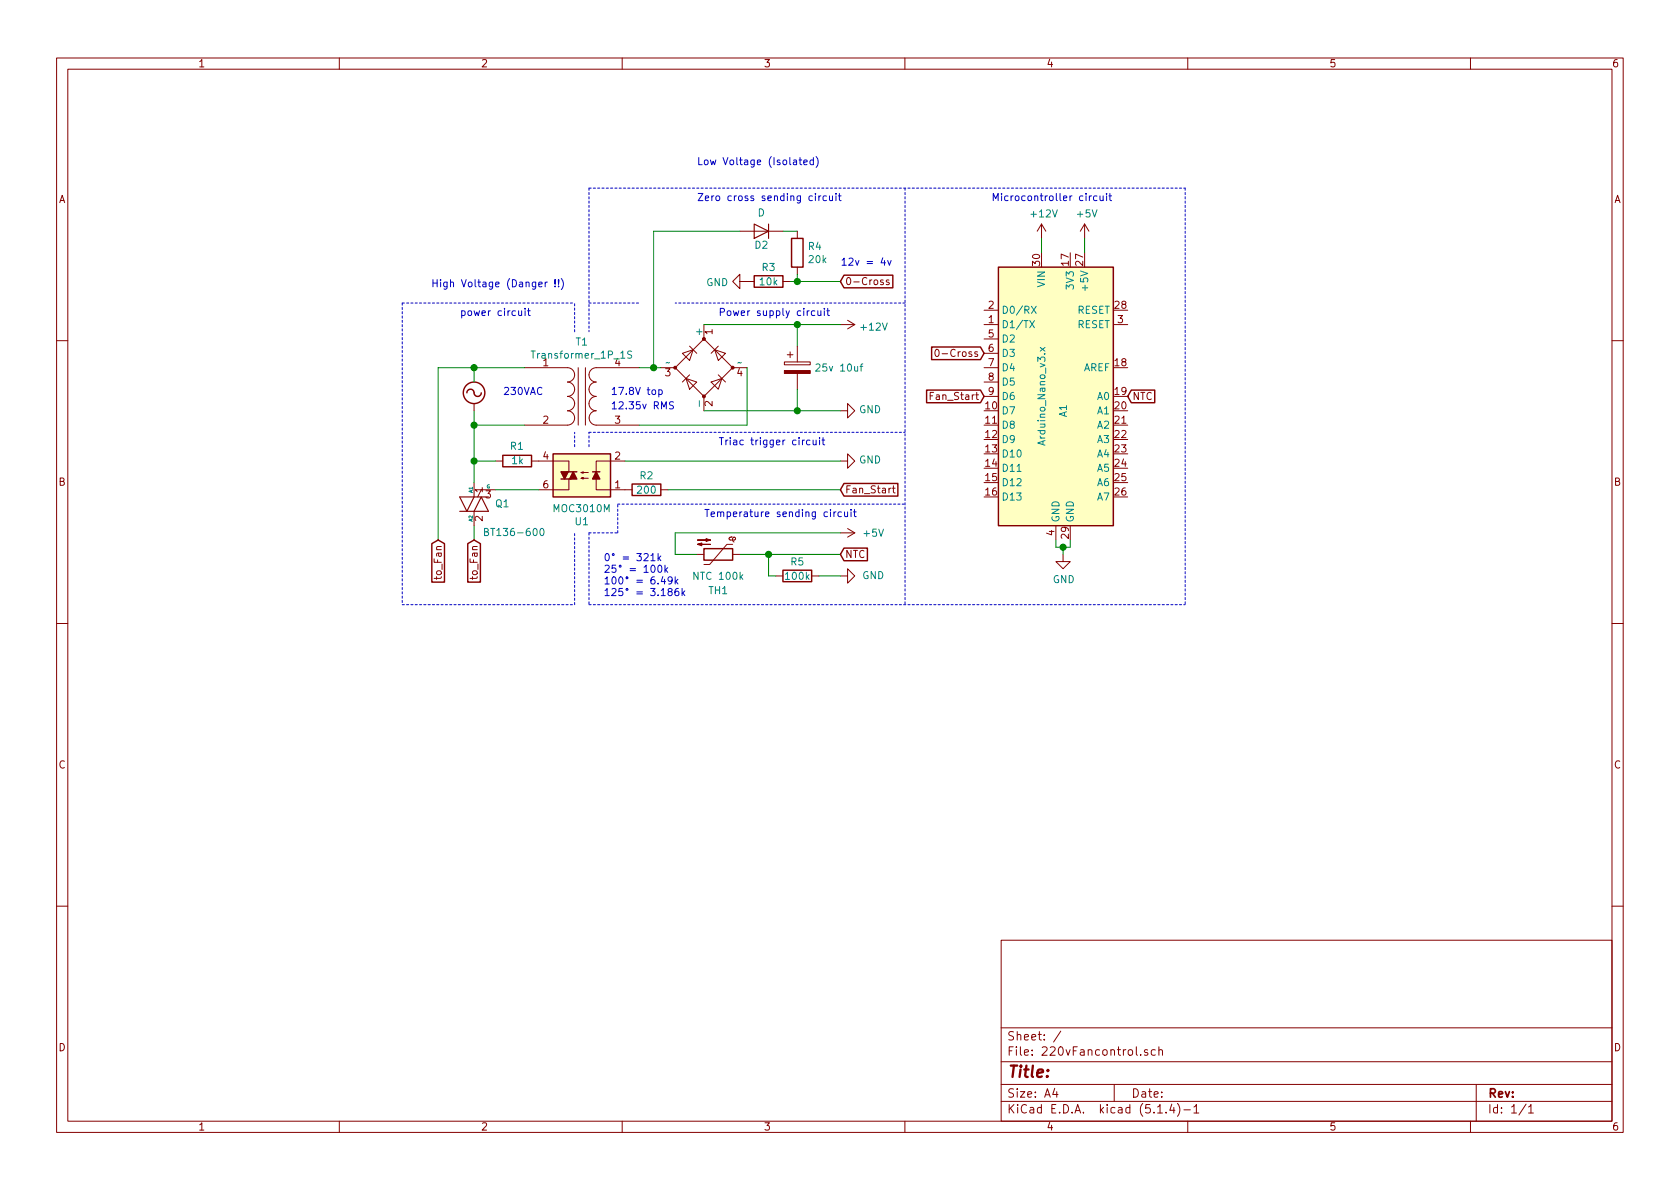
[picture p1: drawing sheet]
<svg xmlns="http://www.w3.org/2000/svg" width="297mm" height="210mm" viewBox="0 0 297 210" stroke-linecap="round" stroke-linejoin="round" font-family="sans-serif">
<g fill="none" stroke="#840000" stroke-width=".18">
<path d="M10 10.3h277v189.9h-277zM12 12.2h273v186.1h-273zM60 10.3v1.9M110 10.3v1.9M160 10.3v1.9M210 10.3v1.9M260 10.3v1.9M184.1 39.6l-.7 1.3M184.1 39.6v2.6M184.1 39.6l.8 1.3M191.8 39.6l-.8 1.3M191.8 39.6v2.6"/>
<path d="M191.8 39.6l.7 1.3M124.5 57.4v2.5M130.8 49.8v-1.3l-1.3 1.3 1.3 1.2v-1.2h2.5M130.8 40.9h7.6M138.4 49.8h1.3M141 40.9v1.3M141 47.2v1.3M148.6 57.4h2.5M149.9 56.6l1.2 .8M151.1 57.4l-1.2 .8M156.2 49.5h-.3l-.2 .2v.2l.5 .1v.3h-.5M157.2 49.5h-.3l-.2 .2 .1 .2 .4 .1v.3h-.5"/>
<path d="M174 57.4h2.5M174 54.9h2.5M174 59.9h2.5M196.8 57.4h2.6M10 60.2h2M83.8 71.4v1.2M92.7 65h7.6a1.27 1.27 0 0 1 1.3 1.3 1.27 1.27 0 0 1-1.3 1.3 1.27 1.27 0 0 1 1.3 1.2 1.27 1.27 0 0 1-1.3 1.3 1.27 1.27 0 0 1 1.3 1.3 1.27 1.27 0 0 1-1.3 1.2 1.27 1.27 0 0 1 1.3 1.3 1.27 1.27 0 0 1-1.3 1.3h-7.6M102.2 65v10.2M103.5 65v10.2M113 65h-7.6a1.27 1.27 0 0 0-1.3 1.3 1.27 1.27 0 0 0 1.3 1.3 1.27 1.27 0 0 0-1.3 1.2 1.27 1.27 0 0 0 1.3 1.3 1.27 1.27 0 0 0-1.3 1.3 1.27 1.27 0 0 0 1.3 1.2 1.27 1.27 0 0 0-1.2 1.3 1.27 1.27 0 0 0 1.2 1.3h7.6M116.8 65h2.6M119.4 65l5.1-5.1 5 5.1-5 5.1z"/>
<path d="M120.6 62.5l2-.7-.7 1.9zM121.3 66.9l1.9 .7-1.3 1.2zM121.9 66.3l-1.3 1.3M121.9 61.2l1.3 1.3M124.5 70.1v2.5M125.7 67.6l1.9-.7-.6 1.9zM126.4 61.8l1.9 .7-1.3 1.2zM127 61.2l-1.3 1.3M127 66.3l1.3 1.3M129.5 65h2.6M138.7 64h4.6v.5h-4.6zM139.2 62.7h1"/>
<path d="M139.7 62.2v1M141 61.2v2.8M141 66v2.8M148.6 72.6h1.3v-1.2l1.2 1.2-1.2 1.3v-1.3M164.5 70h.4M165.1 69.4h-.6v1.3M165.4 61.9l.2-.1a.67 .67 0 0 1 .5 .6 .67 .67 0 0 1-.5 .6l-.3-.4zM174 65h2.5M174 62.5h2.5M174 67.6h2.5M174 70.1h2.5M285 60.2h2"/>
<path d="M83.8 85.3v2.6M83.8 90.4v2.6M87.6 86.6h-2.5l-.6 1.3M87.6 81.5h1.3M94 81.5h6.6v1.9M100.6 84.7v1.9h-5.4M102.7 83.6l.4 .1v-.3l-.4 .2h1.3M102.7 84.6l.4 .1v-.3l-.4 .2h1.3M105.4 84.7v1.9h6.4M110.5 81.5h-5.1v1.9M116.8 86.6h1.3M123.2 98h1.3"/>
<path d="M129.4 94.9l-.1 .1h-.3l-.1 .3 .2 .2h.8l.1-.2-.1-.3h-.2l-.2 .3 .1 .4 .2 .2M129.5 96.3h-1l-3 3.5h-1M129.5 98h1.3M148.6 81.5h1.3v-1.2l1.2 1.2-1.2 1.3v-1.3M148.6 94.2h2.5M149.9 93.5l1.2 .7M151.1 94.2l-1.2 .8M157.8 86.3h.5M158 85.9v1.1l.3 .2M186.7 93v2.5M188 98v1.3h1.2l-1.2 1.3-1.3-1.3h1.3M10 110.3h2"/>
<path d="M137.2 101.8h1.2M143.5 101.8h1.3M148.6 101.8h1.3v-1.2l1.2 1.2-1.2 1.3v-1.3M285 110.3h2M10 160.2h2M177 166.3h108v32h-108zM285 160.2h2M60 198.3v1.9M110 198.3v1.9M160 198.3v1.9M177 194.8h108M177 191.8h108"/>
<path d="M177 187.8h108M177 181.8h108M186.5 192.5l-.4 1h1M186.8 193v1M187.6 182.3l-1.3 2M197 191.8v3M201.7 186.5v.1M202.9 185.7l-.4-.1-.2 .2 .1 .2 .5 .2v.3h-.6M204.3 185.7l-.5-.1-.2 .3v.6l.2 .1 .5-.1M204.7 196.8h.8M204.9 185.7l.2-.1 .4 .1v.9M204.9 185.1v1.5"/>
<path d="M206.2 196.7v.1M207.2 195.2l-.4 1.1h.9M207.5 195.8v1M208.2 195.1a1.71 1.71 0 0 1 0 2.3M209.3 196.3h1.2M210 198.3v1.9M211.1 195.8l.4-.5v1.5M211.1 196.8h.9M260 198.3v1.9M261 191.8v6.5M269.8 195.2l-1.2 2M270.3 195.8l.4-.5v1.5"/>
<path d="M270.3 196.8h.8"/>
</g>
<g fill="none" stroke="#008484" stroke-width=".18">
<path d="M182.1 56.7l.8 1.3M182.4 54.1l.8 1.3M182.9 56.7l-.8 1.3M183.2 54.1l-.8 1.3M93.9 62.1h.7M111.7 62.1h-.5l-.2 .1 .1 .4 .5 .3 .1 .2-.2 .2h-.5M118.4 64.1l-.6 .1M131.1 64.1l-.6 .1M144.3 64.5l.5-.1 .2 .3-.1 .2-.7 .7h.8M152.1 64.8h.5M152.6 64.4l-.4 .1v1.1M183.9 61.4l.9 .7"/>
<path d="M184.8 61.4l-.9 .7M85.7 94.1l.5-.1 .1-.2v-.2l-.6-.2v1.3h.5l.1-.1 .1-.3-.3-.2M95.6 93.5l.2-.1a.67 .67 0 0 1 .4 .7 .67 .67 0 0 1-.4 .6 .83 .83 0 0 1-.2-1.2z"/>
</g>
<g fill="none" stroke="#840000" stroke-width=".25">
<path d="M133.3 48.8h5.1v2h-5.1zM140 42.2h2v5h-2zM149.2 48.7h8.7v2.2h-8.7l-.6-1.1zM176.5 47.2h20.3v45.8h-20.3zM82.5 69.5a.67 .67 0 0 1 .8-.7 .67 .67 0 0 1 .6 .9 .63 .63 0 0 0 .7 .4 .63 .63 0 0 0 .5-.6M163.8 69h9.6l.6 1.1-.6 1.1h-9.6zM164.7 61.4h8.7l.6 1.1-.6 1.1h-8.7zM200 69h4.2v2.2h-4.2l-.6-1.1zM76.4 96.1l1.1-.6 1.1 .6v6.8h-2.2zM82.7 96.1l1.1-.6 1.1 .6v6.8h-2.2zM88.9 80.5h5.1v2h-5.1zM97.8 80.3h10.1v7.6h-10.1z"/>
<path d="M99.2 84.7h1.8M100.2 83.4h1.8M104.8 83.4h1.2M111.8 85.6h5v2h-5zM124.5 97h5v2.1h-5zM149.2 96.9h4.2v2.3h-4.2l-.6-1.2zM149.2 85.5h9.5v2.2h-9.5l-.6-1.1zM138.4 100.8h5.1v2.1h-5.1z"/>
<circle cx="83.8" cy="69.5" r="1.9"/>
</g>
<path d="M133.3 39.6l2.6 1.3-2.6 1.3zM135.9 39.6v2.6M81.3 90.4h5.1l-1.3-2.5-1.3 2.5M83.8 87.9l-1.3 2.5-1.2-2.5h5.1" fill="none" stroke="#840000" stroke-width=".2"/>
<g fill="#840000" stroke="#840000" stroke-width=".18">
<path d="M123.3 95.5h2.3l-.8 .3v-.6l.8 .3z"/>
<path d="M123.3 96.3l.8-.3v.5l-.8-.2h2.3z"/>
<path d="M138.7 65.5h4.6v.5h-4.6z"/>
<circle cx="124.5" cy="70.1" r=".25"/>
<circle cx="129.5" cy="65" r=".25"/>
<circle cx="119.4" cy="65" r=".25"/>
<circle cx="124.5" cy="59.9" r=".25"/>
</g>
<g fill="#ffffc2" stroke="#ffffc2" stroke-width=".18">
<path d="M176.5 47.2h20.3v45.8h-20.3z"/>
<path d="M97.8 80.3h10.1v7.6h-10.1z"/>
</g>
<g fill="#840000" stroke="#840000" stroke-width=".25">
<path d="M105.4 83.4l.6 1.3h-1.2z"/>
<path d="M101.3 83.4l.7 1.3h-1.3z"/>
<path d="M99.2 83.4h1.3l-.7 1.3z"/>
</g>
<g fill="none" stroke="#0000c2" stroke-width=".18" stroke-dasharray=".4 .4">
<path d="M104.1 33.3h105.4M104.1 33.3v25.4M160 33.3v73.6M209.5 33.3v73.6M71.1 53.6v53.3M71.1 53.6h30.5M101.6 58.7v-5.1M104.1 53.6h8.9M160 53.6h-40.6M101.6 79v-2.6M104.1 79v-2.6M104.1 76.4h55.9"/>
<path d="M104.1 94.2h5.1M104.1 94.2v12.7M109.2 89.1h50.8M109.2 94.2v-5.1M71.1 106.9h30.5M101.6 106.9v-12.7M104.1 106.9h105.4"/>
</g>
<g fill="none" stroke="#008400" stroke-width=".18">
<path d="M124.5 57.4h24.1M130.8 40.9h-15.2v24.1M138.4 40.9h2.6M139.7 49.8h8.9M141 48.5v1.3M141 57.4v3.8M184.1 42.2v2.5M191.8 42.2v2.5M83.8 65v2.6M83.8 72.6v12.7M83.8 75.2h8.9M92.7 65h-15.2v30.5"/>
<path d="M113 65h3.8M124.5 72.6h24.1M132.1 65v10.2h-19.1M141 68.8v3.8M83.8 81.5h3.8M83.8 93v2.5M87.6 86.6h7.6M110.5 81.5h38.1M118.1 86.6h30.5M130.8 98h17.8M135.9 98v3.8h1.3M148.6 94.2h-29.2v3.8h3.8"/>
<path d="M186.7 95.5v1.3h2.5v-1.3M188 96.8v1.2M144.8 101.8h3.8"/>
</g>
<g fill="none" stroke="#0000c2" stroke-width=".18">
<path d="M141.3 28.3h.5M141.5 27.9v1.1l.3 .1M142.1 28.7l.6-.1v-.3h-.4l-.2 .2 .1 .6h.5M143.8 28.3h-.3l-.3 .2 .1 .6h.5M143.8 27.9v1.2M144.2 34.2v.1M144.2 34.6v.9M144.3 27.7a1.47 1.47 0 0 1 0 1.9M144.8 34.6v.9M145.1 34.6l-.3 .3M146.1 34.7l-.4-.1-.2 .3 .1 .5h.5M146.7 34.6v.8l.3 .1 .2-.1"/>
<path d="M147.2 34.6v.9M147.8 34.2v.1M147.8 34.6v.9M148.2 34.6h.5M148.4 34.2v1.1l.3 .2M192.6 34.6v.9M193 34.6l-.4 .3M194 34.7l-.4-.1-.3 .3 .2 .5h.5M194.5 34.6l.1 .8 .3 .1 .1-.1M195 34.6v.9M195.7 34.2v.1M195.7 34.6v.9"/>
<path d="M196.1 34.6h.4M196.2 34.2v1.1l.3 .2M91.7 55v.7l.3 .1 .2-.1M92.2 55v.8M92.8 54.5v.2M92.8 55v.8M93.3 55h.5M93.4 54.5v1.1l.4 .2M95.2 50.3l.7-.1-.1-.3h-.4l-.2 .2 .1 .6h.5M96.4 49.9v.8M96.8 49.9l-.4 .2M98.1 50.6v.1"/>
<path d="M98.1 49.4v.8M98.8 50.6v.1M98.8 49.4v.8M99.2 49.3a1.4 1.4 0 0 1 0 1.9M144.1 55h-.4l-.2 .2 .1 .5h.5M144.6 55l.1 .7 .3 .1 .1-.1M145.1 55v.8M145.7 54.5v.2M145.7 55v.8M146.2 55h.5M146.4 54.5v1.1l.3 .2M156.1 45.6l-.3 .9h.8"/>
<path d="M156.4 46.1v.8M156.9 46.1l.4 .8 .3-.8M116.5 69l.3-.1 .3 .3-.1 .5h-.5M116.5 68.9v1.3M119.1 71.1l-.5-.1-.2 .2 .1 .4 .5 .2 .1 .3-.3 .2h-.4M142.2 77.8l-.3 .2M143.2 77.9l-.4-.1-.2 .2 .1 .6h.5M143.8 77.8v.8l.3 .1 .2-.2M144.3 77.8v.9M144.9 77.4v.1M144.9 77.8v.9M145.3 77.8h.5"/>
<path d="M145.5 77.4v1.1l.3 .2M115.1 98.2l.3-.3v1.3M115.1 99.2h.7M116.4 97.9v1.3M116.5 98.7l.3 .5M116.8 98.3l-.4 .5M117.6 99.9v1.3M147.4 90.5v.9M147.8 90.5l-.4 .2M148.8 90.6l-.4-.1-.2 .2 .1 .6h.5M149.3 90.5l.1 .8 .3 .1 .2-.2M149.9 90.5v.9"/>
<path d="M150.5 90.1v.1M150.5 90.5v.9M150.9 90.5h.5M151.1 90.1v1.1l.3 .2M116.4 100.1l.2-.2a.69 .69 0 0 1 .4 .7 .69 .69 0 0 1-.4 .6l-.2-.1-.1-.4zM117.2 101.9l-.3 .9h.8M117.5 102.4v.9M117.7 100.7l.4 .5M118.1 100.4l-.5 .5M118.4 104.6l-.3-.3 .3-.2h.2l.2 .2v.2l-.6 .2-.1 .1v.3l.3 .2h.3l.1-.2v-.3l-.2-.2M118.8 102.6l-.2 .2-.4-.1-.1-.1 .1-.5 .4-.1 .2 .1a.84 .84 0 0 1-.3 1.2h-.3M119.4 102v1.3"/>
<path d="M119.5 102.8l.4 .5M119.9 102.4l-.5 .5M119.9 104.1h-.3a.87 .87 0 0 0 0 1.2l.4-.1v-.5l-.4-.2-.3 .3M120.6 104.1v1.2M120.7 104.8l.4 .5M121.1 104.5l-.5 .5"/>
</g>
<g fill="#008400" stroke="#008400" stroke-width=".25">
<circle cx="83.8" cy="65" r=".51"/>
<circle cx="83.8" cy="75.2" r=".51"/>
<circle cx="141" cy="49.8" r=".51"/>
<circle cx="83.8" cy="81.5" r=".51"/>
<circle cx="188" cy="96.8" r=".51"/>
<circle cx="115.6" cy="65" r=".51"/>
<circle cx="141" cy="72.6" r=".51"/>
<circle cx="141" cy="57.4" r=".51"/>
<circle cx="135.9" cy="98" r=".51"/>
</g>
<text font-size="2.8" fill="#840000" x="178" y="190.5">Title:</text>
<g font-size="2.1" fill="#840000">
<text x="178" y="184">Sheet: /</text>
<text x="178" y="186.7">File: 220vFancontrol.sch</text>
<text x="178" y="196.9">KiCad E.D.A. kicad (5.1.4)-1</text>
<text x="178" y="194.1">Size: A4</text>
<text x="200" y="194.1">Date:</text>
<text x="263" y="194.1">Rev:</text>
<text x="263" y="196.9">Id: 1/1</text>
</g>
<g font-size="1.8" fill="#840000">
<text x="35" y="11.9">1</text>
<text x="85" y="11.9">2</text>
<text x="135" y="11.9">3</text>
<text x="185" y="11.9">4</text>
<text x="235" y="11.9">5</text>
<text x="285" y="11.9">6</text>
<text x="10.4" y="35.9">A</text>
<text x="285.4" y="35.9">A</text>
<text x="183.9" y="46.9" transform="rotate(-90 183.9 46.9)">30</text>
<text x="189" y="46.9" transform="rotate(-90 189 46.9)">17</text>
<text x="191.5" y="46.9" transform="rotate(-90 191.5 46.9)">27</text>
<text x="149.4" y="50.4">0-Cross</text>
<text x="126" y="59.2" transform="rotate(-90 126 59.2)">1</text>
<text x="174.8" y="57.1">1</text>
<text x="174.8" y="54.6">2</text>
<text x="174.8" y="59.7">5</text>
<text x="197.2" y="54.6">28</text>
<text x="197.6" y="57.1">3</text>
<text x="96" y="64.8">1</text>
<text x="166.6" y="63.1">0-Cross</text>
<text x="174.8" y="62.2">6</text>
<text x="174.8" y="64.8">7</text>
<text x="197.2" y="64.8">18</text>
<text x="117.6" y="66.5">3</text>
<text x="126" y="71.9" transform="rotate(-90 126 71.9)">2</text>
<text x="130.3" y="66.5">4</text>
<text x="165" y="70.7">Fan_Start</text>
<text x="174.8" y="67.3">8</text>
<text x="174.8" y="69.8">9</text>
<text x="197.2" y="69.8">19</text>
<text x="200.2" y="70.7">NTC</text>
<text x="96" y="74.9">2</text>
<text x="108.7" y="74.9">3</text>
<text x="174.3" y="72.4">10</text>
<text x="174.3" y="74.9">11</text>
<text x="174.3" y="77.5">12</text>
<text x="197.2" y="72.4">20</text>
<text x="197.2" y="74.9">21</text>
<text x="197.2" y="77.5">22</text>
<text x="96" y="81.3">4</text>
<text x="108.7" y="81.3">2</text>
<text x="174.3" y="80">13</text>
<text x="174.3" y="82.5">14</text>
<text x="197.2" y="80">23</text>
<text x="197.2" y="82.5">24</text>
<text x="10.4" y="85.9">B</text>
<text x="85.3" y="87.1" transform="rotate(-90 85.3 87.1)">1</text>
<text x="85.9" y="88.1">3</text>
<text x="96" y="86.4">6</text>
<text x="108.7" y="86.4">1</text>
<text x="149.4" y="87.2">Fan_Start</text>
<text x="174.3" y="85.1">15</text>
<text x="174.3" y="87.6">16</text>
<text x="197.2" y="85.1">25</text>
<text x="197.2" y="87.6">26</text>
<text x="285.4" y="85.9">B</text>
<text x="85.3" y="92.2" transform="rotate(-90 85.3 92.2)">2</text>
<text x="186.4" y="94.7" transform="rotate(-90 186.4 94.7)">4</text>
<text x="189" y="95.2" transform="rotate(-90 189 95.2)">29</text>
<text x="149.4" y="98.7">NTC</text>
<text x="78.1" y="102.1" transform="rotate(-90 78.1 102.1)">to_Fan</text>
<text x="84.5" y="102.1" transform="rotate(-90 84.5 102.1)">to_Fan</text>
<text x="10.4" y="135.9">C</text>
<text x="285.4" y="135.9">C</text>
<text x="10.4" y="185.9">D</text>
<text x="285.4" y="185.9">D</text>
<text x="35" y="199.9">1</text>
<text x="85" y="199.9">2</text>
<text x="135" y="199.9">3</text>
<text x="185" y="199.9">4</text>
<text x="235" y="199.9">5</text>
<text x="285" y="199.9">6</text>
</g>
<g font-size="1.8" fill="#0000c2">
<text x="123.2" y="29.2">Low Voltage (Isolated)</text>
<text x="123.2" y="35.6">Zero cross sending circuit</text>
<text x="175.3" y="35.6">Microcontroller circuit</text>
<text x="148.6" y="47">12v = 4v</text>
<text x="76.2" y="50.8">High Voltage (Danger !!)</text>
<text x="81.3" y="55.9">power circuit</text>
<text x="127" y="55.9">Power supply circuit</text>
<text x="88.9" y="69.8">230VAC</text>
<text x="107.9" y="69.8">17.8V top</text>
<text x="107.9" y="72.4">12.35v RMS</text>
<text x="127" y="78.7">Triac trigger circuit</text>
<text x="124.5" y="91.4">Temperature sending circuit</text>
<text x="106.7" y="99.2">0° = 321k</text>
<text x="106.7" y="101.3">25° = 100k</text>
<text x="106.7" y="103.3">100° = 6.49k</text>
<text x="106.7" y="105.4">125° = 3.186k</text>
</g>
<g font-size="1.8" fill="#008484">
<text x="134" y="38.3">D</text>
<text x="182.4" y="38.4">+12V</text>
<text x="190.6" y="38.4">+5V</text>
<text x="133.5" y="44">D2</text>
<text x="134.8" y="47.9">R3</text>
<text x="143" y="44.2">R4</text>
<text x="143.1" y="46.5">20k</text>
<text x="124.9" y="50.6">GND</text>
<text x="134.4" y="50.5">10k</text>
<text x="184.8" y="50.7" transform="rotate(-90 184.8 50.7)">VIN</text>
<text x="189.9" y="50.9" transform="rotate(-90 189.9 50.9)">3V3</text>
<text x="192.4" y="50.9" transform="rotate(-90 192.4 50.9)">+5V</text>
<text x="124.2" y="59.2" transform="rotate(-90 124.2 59.2)">+</text>
<text x="152.4" y="58.5">+12V</text>
<text x="177" y="58">D1/TX</text>
<text x="177" y="55.5">D0/RX</text>
<text x="190.4" y="55.5">RESET</text>
<text x="190.4" y="58">RESET</text>
<text x="94.5" y="63.4">Transformer_1P_1S</text>
<text x="101.9" y="61.1">T1</text>
<text x="108.7" y="64.8">4</text>
<text x="144.8" y="65.7">25v 10uf</text>
<text x="177" y="60.6">D2</text>
<text x="177" y="63.1">D3</text>
<text x="177" y="65.7">D4</text>
<text x="191.5" y="65.7">AREF</text>
<text x="124.2" y="71.6" transform="rotate(-90 124.2 71.6)">-</text>
<text x="177" y="68.2">D5</text>
<text x="177" y="70.7">D6</text>
<text x="194.1" y="70.7">A0</text>
<text x="151.9" y="73.1">GND</text>
<text x="177" y="73.3">D7</text>
<text x="177" y="75.8">D8</text>
<text x="188.6" y="73.8" transform="rotate(-90 188.6 73.8)">A1</text>
<text x="194.1" y="73.3">A1</text>
<text x="194.1" y="75.8">A2</text>
<text x="90.3" y="79.5">R1</text>
<text x="90.6" y="82.1">1k</text>
<text x="151.9" y="82">GND</text>
<text x="177" y="78.4">D9</text>
<text x="177" y="80.9">D10</text>
<text x="177" y="83.4">D11</text>
<text x="184.8" y="78.4" transform="rotate(-90 184.8 78.4)">Arduino_Nano_v3.x</text>
<text x="194.1" y="78.4">A3</text>
<text x="194.1" y="80.9">A4</text>
<text x="194.1" y="83.4">A5</text>
<text x="87.7" y="89.7">Q1</text>
<text x="112.8" y="87.3">200</text>
<text x="113.2" y="84.8">R2</text>
<text x="177" y="86">D12</text>
<text x="177" y="88.5">D13</text>
<text x="194.1" y="86">A6</text>
<text x="194.1" y="88.5">A7</text>
<text x="86.5" y="94.8">BT136-600</text>
<text x="98.1" y="90.6">MOC3010M</text>
<text x="101.8" y="92.9">U1</text>
<text x="152.8" y="94.9">+5V</text>
<text x="187.3" y="92.5" transform="rotate(-90 187.3 92.5)">GND</text>
<text x="189.9" y="92.5" transform="rotate(-90 189.9 92.5)">GND</text>
<text x="139.9" y="100">R5</text>
<text x="123" y="102.5">NTC 100k</text>
<text x="125.3" y="105.1">TH1</text>
<text x="139" y="102.5">100k</text>
<text x="152.5" y="102.4">GND</text>
<text x="186.1" y="103.1">GND</text>
</g>
<g font-size=".9" fill="#008484">
<text x="83.6" y="87.2" transform="rotate(-90 83.6 87.2)">A1</text>
<text x="86" y="86.4">G</text>
<text x="83.6" y="92.2" transform="rotate(-90 83.6 92.2)">A2</text>
</g>
</svg>
